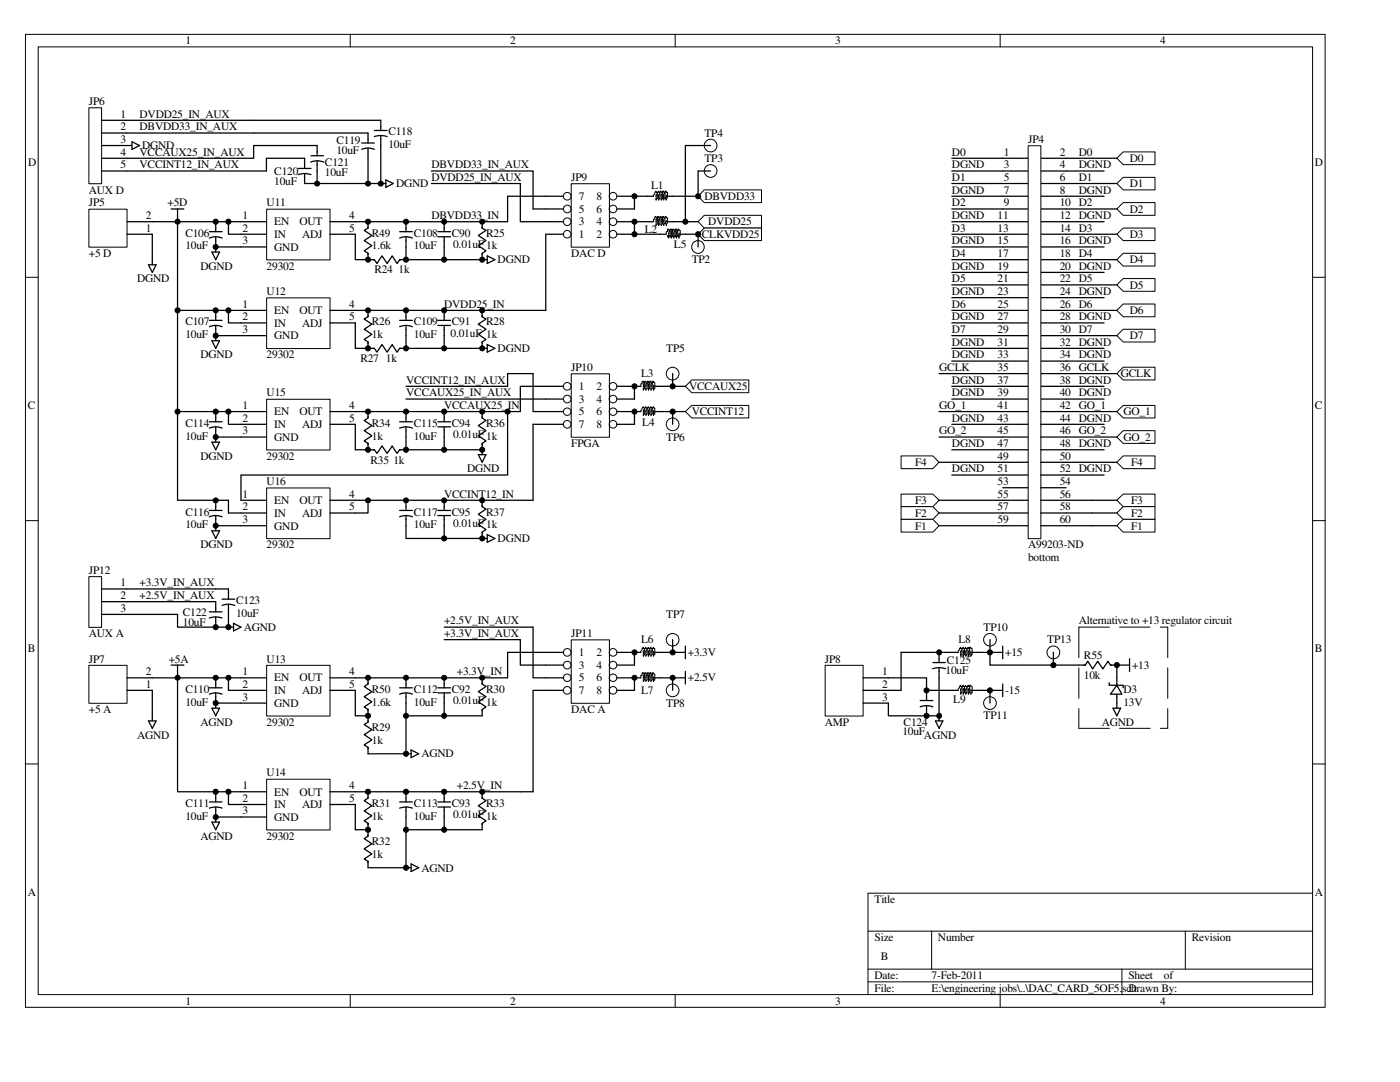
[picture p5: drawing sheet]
<svg xmlns="http://www.w3.org/2000/svg" width="279mm" height="216mm" viewBox="0 0 279 216" stroke-linecap="round" stroke-linejoin="round" font-family="sans-serif">
<g fill="none" stroke="#000" stroke-width=".2">
<path d="M5.1 6.9h259.4v194.1h-259.4zM7.6 9.4h254.4v189.1h-254.4zM69.9 6.8v2.6M134.7 6.8v2.6M199.6 6.8v2.6M5 55.3h2.6M261.9 55.3h2.6M5 103.9h2.6M261.9 103.9h2.6M5 152.4h2.6M261.9 152.4h2.6M261.9 178.2h-88.7v20.2"/>
<path d="M69.9 198.4v2.6M134.7 198.4v2.6M173.2 185.8h88.7M173.2 193.4h88.7M173.2 195.9h88.7M185.9 185.8v7.6M199.6 198.4v2.6M223.9 193.4v5M236.6 185.8v7.6"/>
</g>
<path d="M53.3 41.8h12.6v10.1h-12.6z" fill="#fff"/>
<path d="M53.2 41.7h12.7v10.2h-12.7z" fill="none" stroke="#000" stroke-width=".2"/>
<path d="M41.8 47.5a3.3 3.3 0 0 1 2.5 0M41.8 46.2h2.5M42.3 50.3h1.5l-.7 1.5zM43.1 49.3h10.1M43.1 47.2v3.1M45.6 44.2h-2.5v2M53.2 44.2h-7.6v2.5h7.6M65.8 44.2h5.1M65.8 46.7h5.1" fill="none" stroke="#000" stroke-width=".25"/>
<path d="M53.3 59.5h12.6v10.1h-12.6z" fill="#fff"/>
<path d="M53.2 59.4h12.7v10.2h-12.7z" fill="none" stroke="#000" stroke-width=".2"/>
<path d="M41.8 65.2a3.3 3.3 0 0 1 2.5 0M41.8 63.9h2.5M42.3 68h1.5l-.7 1.5zM43.1 67h10.1M43.1 64.9v3.1M45.6 61.9h-2.5v2M53.2 61.9h-7.6v2.5h7.6M65.8 61.9h5.1M65.8 64.4h5.1" fill="none" stroke="#000" stroke-width=".25"/>
<path d="M17.8 41.8h7.6v7.5h-7.6z" fill="#fff"/>
<path d="M17.7 41.7h7.7v7.6h-7.7z" fill="none" stroke="#000" stroke-width=".2"/>
<g fill="none" stroke="#000" stroke-width=".25">
<path d="M101.3 39.2v5h-30.4M25.3 46.7h5.1M25.3 44.2h17.8M29.6 52.8h1.6l-.8 1.6zM30.4 51.8v1M35.4 44.2v17.7h7.7M70.9 46.7v5.1h2.5M73.4 45.3v.2l-.7 .5 1.5 1-1.5 1 1.5 1-1.5 1 .7 .5v1.3M73.4 44.2v1.3M73.4 51.8h1.3M74.5 51.8h.2l.5 .8 1-1.5 1.1 1.5 1-1.5 .9 1.5 .6-.8h1.2M79.8 47.5a3.3 3.3 0 0 1 2.5 0"/>
<path d="M79.8 46.2h2.5M81 47.2v4.6h15.2M81 44.2v2M87.4 46.2h2.5M87.4 47.2h2.5M88.6 44.2v2M88.6 47.2v4.6M96.2 44.2v1.3l.8 .5-1.5 1 1.5 1-1.5 1 1.5 1-.8 .5v.3M96.2 51.8h1M96.2 50.5v1.3M97.2 51.1l1.6 .7-1.6 .8zM70.9 64.4v5.1h2.5"/>
<path d="M70.9 61.9h38M73.4 62.9v.3l-.7 .5 1.5 1-1.5 1 1.5 1-1.5 1 .7 .5v1.3M73.4 61.9v1.3M73.4 69.5h1.3M74.5 69.5h.2l.5 .8 1-1.6 1.1 1.6 1-1.6 .9 1.6 .6-.8h1.2M79.8 65.2a3.3 3.3 0 0 1 2.5 0M79.8 63.9h2.5M81 64.9v4.6h15.2M81 61.9v2M87.4 63.9h2.5M87.4 64.9h2.5M88.6 61.9v2"/>
<path d="M88.6 64.9v4.6M96.2 61.9v1.3l.8 .5-1.5 1 1.5 1-1.5 1 1.5 1-.8 .5v.3M96.2 68.2v1.3M96.2 69.5h1M97.2 68.7l1.6 .8-1.6 .8z"/>
</g>
<path d="M17.8 21.5h2.5v15.2h-2.5z" fill="#fff"/>
<path d="M17.7 21.5h2.6v15.2h-2.6z" fill="none" stroke="#000" stroke-width=".2"/>
<path d="M20.2 24h5.1M20.2 26.5h5.1M20.2 29h6.1M20.2 31.6h5.1M20.2 34.1h5.1M26.3 28.3l1.6 .7-1.6 .8zM34.2 41.7h2.5M35.4 41.7v2.5" fill="none" stroke="#000" stroke-width=".25"/>
<path d="M17.8 132.8h7.6v7.5h-7.6z" fill="#fff"/>
<path d="M17.7 132.8h7.7v7.5h-7.7z" fill="none" stroke="#000" stroke-width=".2"/>
<path d="M25.3 137.8h5.1M25.3 135.3h5.1M29.6 143.8h1.6l-.8 1.5zM30.4 142.8v1" fill="none" stroke="#000" stroke-width=".25"/>
<path d="M53.3 132.8h12.6v10.1h-12.6z" fill="#fff"/>
<path d="M53.2 132.8h12.7v10.1h-12.7z" fill="none" stroke="#000" stroke-width=".2"/>
<path d="M41.8 138.5a3.3 3.3 0 0 1 2.5 0M41.8 137.2h2.5M43.1 135.3v1.9M43.1 138.3v2M48.1 135.3h5.1M48.1 137.8h5.1M65.8 135.3h5.1M65.8 137.8h5.1M48.1 140.3h5.1" fill="none" stroke="#000" stroke-width=".25"/>
<path d="M53.3 155.5h12.6v10.1h-12.6z" fill="#fff"/>
<path d="M53.2 155.5h12.7v10.1h-12.7z" fill="none" stroke="#000" stroke-width=".2"/>
<g fill="none" stroke="#000" stroke-width=".25">
<path d="M30.4 46.7v5.1M30.4 135.3h17.7M30.4 137.8v5M35.4 135.3v22.7h7.7M45.6 135.3v2.5h2.5M70.9 137.8v5h2.5M70.9 135.3h30.4M73.4 136.2v.3l-.7 .5 1.5 1-1.5 1 1.5 1-1.5 1.1 .7 .5v2.5M73.4 135.3v1.2M79.8 138.5a3.3 3.3 0 0 1 2.5 0M79.8 137.2h2.5M81 135.3v1.9"/>
<path d="M81 138.3v4.5M87.4 137.2h2.5M87.4 138.3h2.5M88.6 135.3v1.9M88.6 138.3v4.5M96.2 135.3v1.2l.8 .5-1.5 1 1.5 1-1.5 1 1.5 1.1-.8 .5v.2M134.2 135.3h2.6M134.2 130.2h2.6M136.8 128.9v2.5M136.8 134v2.5M42.3 141.3h1.5l-.7 1.5zM43.1 158h10.1"/>
<path d="M43.1 158v2M45.6 158v2.5h7.6M48.1 140.3h-5v1M65.8 158h38M73.4 159v.3l-.7 .5 1.5 1-1.5 1 1.5 1-1.5 1 .7 .5v2.5M73.4 158v1.3M81 142.8v7.6h-7.6v-1.3l-.7-.5 1.5-1-1.5-1 1.5-1-1.5-1 .7-.5v-.3M81 158v2M81 150.4h1M82 149.6l1.6 .8-1.6 .8zM88.6 158v2M96.2 158v1.3l.8 .5-1.5 1 1.5 1-1.5 1 1.5 1-.8 .5v.2"/>
<path d="M96.2 141.6v1.2h-15.2M41.8 161.2a3.9 3.9 0 0 1 2.5 0M41.8 160h2.5M42.3 164h1.5l-.7 1.6zM43.1 163h10.1M43.1 161v3M65.8 160.5h5.1v5.1h2.5M79.8 161.2a3.9 3.9 0 0 1 2.5 0M79.8 160h2.5M81 165.6v7.5h-7.6v-1.2l-.7-.5 1.5-1-1.5-1 1.5-1-1.5-1.1 .7-.5v-.2M81 161v4.6M81 173.1h1"/>
<path d="M82 172.4l1.6 .7-1.6 .8zM87.4 160h2.5M87.4 161h2.5M88.6 161v4.6M96.2 164.3v1.3h-15.2"/>
</g>
<path d="M164.7 132.8h7.6v10.1h-7.6z" fill="#fff"/>
<path d="M164.7 132.8h7.6v10.1h-7.6z" fill="none" stroke="#000" stroke-width=".2"/>
<path d="M172.2 135.3h5.1M172.2 137.8h5.1M172.2 140.3h5.1" fill="none" stroke="#000" stroke-width=".25"/>
<path d="M53.3 79.7h12.6v10.1h-12.6z" fill="#fff"/>
<path d="M53.2 79.7h12.7v10.1h-12.7z" fill="none" stroke="#000" stroke-width=".2"/>
<g fill="none" stroke="#000" stroke-width=".25">
<path d="M41.8 85.4a3.3 3.3 0 0 1 2.5 0M41.8 84.2h2.5M42.3 88.2h1.5l-.7 1.5zM43.1 87.2h10.1M43.1 85.2v3M45.6 82.1v2.6h7.6M53.2 82.1h-10.1v2.1M65.8 82.1h38M65.8 84.7h5.1v5h3.8M73.4 83.1v.3l-.7 .5 1.5 1-1.5 1 1.5 1.1-1.5 1 .7 .5v1.2M73.4 82.1v1.3M74.5 89.7h.2l.5 .8 1-1.5 1.1 1.5 1-1.5 .9 1.5 .6-.8h16.4"/>
<path d="M79.8 85.4a3.3 3.3 0 0 1 2.5 0M79.8 84.2h2.5M81 82.1v2.1M81 85.2v4.5M87.4 84.2h2.5M87.4 85.2h2.5M88.6 82.1v2.1M88.6 85.2v4.5M95.5 90.7h1.5l-.8 1.5zM96.2 82.1v1.3l.8 .5-1.5 1 1.5 1-1.5 1.1 1.5 1-.8 .5v.2M96.2 88.5v2.2"/>
</g>
<path d="M53.3 97.4h12.6v10.1h-12.6z" fill="#fff"/>
<path d="M130.9 38.9v1v-.2h.3v-1.3h-.3v-.3l-.5 .8v.3M131.4 38.9v1v-.2h.3v-1.3h-.3v-.3l-.2 .3-.3 .8M132 38.9v1v-.2h.2v-1.3h-.2v-.3h-.3v.6l-.3 .2v.3M132.5 38.9v.5h-.3v.3h.3v.2v-.2l.2-.3v-1h-.2v-.3h-.3v.6l-.2 .2v.3M133 38.9v.5h-.3v.3h.3v.2v-.2l.2-.3v-1h-.2v-.3h-.3v.6h-.2v.5M130.9 44v1v-.3h.3v-1.2h-.3v-.3h-.2v.5h-.3v.5M131.4 44v1v-.3h.3v-1.2h-.3v-.3h-.2v.5h-.3v.5M132 44v1v-.3h.2v-1.2h-.2v-.3h-.3v.5h-.3v.5M132.5 44v.2l-.3 .3 .3 .2v.3v-.3l.2-.2v-1h-.2v-.3h-.3v.5h-.2v.5M133 44v.2l-.3 .3 .3 .2v.3v-.3l.2-.2v-1h-.2v-.3h-.3v.3l-.2 .2v.5M53.2 97.4h12.7v10.1h-12.7z" fill="none" stroke="#000" stroke-width=".2"/>
<g fill="none" stroke="#000" stroke-width=".25">
<path d="M25.3 34.1h27.9M72.2 29.8a3.3 3.3 0 0 1 2.5 0M72.2 28.5h2.5M73.4 26.5v2M73.4 29.5v2.1M74.7 27.3a3.9 3.9 0 0 1 2.6 0M74.7 26h2.6M76 24v2M76 27.1v1.9M129.2 39.2h1.2M133 39.2h1.2M129.2 44.2h1.2"/>
<path d="M133 44.2h1.2M35.4 61.9v37.9h7.7M43.1 99.8h2.5v2.6h7.6M43.1 99.8v2.1M65.8 99.8h40.6M73.4 99.8v2.6h-7.6M81 99.8v2.1M88.6 99.8v2.1M96.2 99.8v1.3l.8 .5-1.5 1 1.5 1-1.5 1 1.5 1.1-.8 .5v.2M101.3 82.1v12.7h-53.2v5h5.1M41.8 103.1a3.3 3.3 0 0 1 2.5 0M41.8 101.9h2.5"/>
<path d="M42.3 105.9h1.5l-.7 1.5zM43.1 104.9h10.1M43.1 102.9v3M79.8 103.1a3.3 3.3 0 0 1 2.5 0M79.8 101.9h2.5M81 102.9v4.5h15.2M87.4 101.9h2.5M87.4 102.9h2.5M88.6 102.9v4.5M96.2 106.2v1.2M96.2 107.4h1M97.2 106.7l1.6 .7-1.6 .8z"/>
<path d="M103.8 158h2.6"/>
</g>
<path d="M114 36.7h7.6v12.6h-7.6z" fill="#fff"/>
<g fill="none" stroke="#000" stroke-width=".2">
<path d="M114 36.7h7.6v12.6h-7.6z"/>
<circle cx="113.2" cy="39.2" r=".76"/>
<circle cx="122.3" cy="39.2" r=".76"/>
<circle cx="113.2" cy="41.7" r=".76"/>
<circle cx="113.2" cy="46.7" r=".76"/>
<circle cx="113.2" cy="44.2" r=".76"/>
<circle cx="122.3" cy="41.7" r=".76"/>
<circle cx="122.3" cy="46.7" r=".76"/>
<circle cx="122.3" cy="44.2" r=".76"/>
</g>
<path d="M108.9 39.2h3.5M123.1 39.2h3.5M108.9 46.7h3.5M108.9 44.2h3.5M108.9 41.7h3.5M123.1 46.7h3.5M123.1 44.2h3.5M123.1 41.7h3.5" fill="none" stroke="#000" stroke-width=".25"/>
<path d="M114 74.6h7.6v12.6h-7.6z" fill="#fff"/>
<g fill="none" stroke="#000" stroke-width=".2">
<path d="M133.5 46.5v.5h-.3v.2h.3v.3v-.3l.2-.2v-1h-.2v-.3h-.3v.5h-.2v.5M134 46.5v.5h-.3v.2h.3v.3v-.3l.2-.2v-1h-.2v-.3h-.3v.5h-.2v.5M134.5 46.5v.5h-.3v.2h.3v.3v-.3l.2-.2v-1h-.2v-.3h-.3v.5h-.2v.5M135 46.5v.5h-.3v.2h.3v.3v-.3l.3-.2v-1h-.3v-.3h-.3v.5h-.2v.5M135.5 46.5v.5h-.2v.2h.2v.3v-.3l.3-.2v-1h-.3v-.3h-.2v.5h-.3v.5M114 74.6h7.6v12.6h-7.6zM128.4 76.8v1.1v-.3h.3v-1.3h-.3v-.2h-.3v.5h-.2v.5M128.9 76.8v1.1v-.3h.3v-1.3h-.3v-.2h-.2v.5h-.3v.5M129.4 76.8v1.1v-.3h.3v-1.3h-.3v-.2h-.2v.5h-.3v.5M129.9 76.8v1.1v-.3h.3v-1.3h-.3v-.2h-.2v.5h-.3v.5M130.4 76.8v1.1v-.3h.3v-1.3h-.3v-.2h-.2v.5h-.3v.5M128.4 81.9v1v-.3h.3v-1.2h-.3v-.2l-.5 .7v.2"/>
<path d="M128.9 81.9v1v-.3h.3v-1.2h-.3v-.2l-.5 .7v.2M129.4 81.9v1v-.3h.3v-1.2h-.3v-.2l-.5 .7v.2M129.9 81.9v1v-.3h.3v-1.2h-.3v-.2l-.5 .7v.2M130.4 81.9v1v-.3h.3v-1.2h-.3v-.2l-.5 .7v.2"/>
<circle cx="113.2" cy="77.1" r=".76"/>
<circle cx="113.2" cy="79.6" r=".76"/>
<circle cx="122.3" cy="79.6" r=".76"/>
<circle cx="122.3" cy="77.1" r=".76"/>
<circle cx="113.2" cy="84.7" r=".76"/>
<circle cx="113.2" cy="82.2" r=".75"/>
<circle cx="122.3" cy="84.7" r=".76"/>
<circle cx="122.4" cy="82.2" r=".75"/>
</g>
<g fill="none" stroke="#000" stroke-width=".25">
<path d="M25.3 24h50.7M25.3 26.5h48.1M50.6 29h12.7v2.1M53.2 31.6h7.6v2M59.5 34.8a3.9 3.9 0 0 1 2.6 0M59.5 33.6h2.6M62 32.3a3.4 3.4 0 0 1 2.6 0M62.1 31.1h2.5M63.3 32.1v4.5M73.4 31.6v5M76 29v7.6h-15.2v-2M76 36.6h1"/>
<path d="M77 35.9l1.5 .7-1.5 .8zM86.1 34.1h15.2M86.1 36.6h17.7M108.9 46.7v15.2M131.7 46.7h1.3M135.5 46.7h1.3M101.3 74.5h5.1M108.9 77.1h3.5M108.9 79.6h3.5M123.1 77.1h4.8M123.1 79.6h3.5M130.4 77.1h1.3"/>
<path d="M108.9 82.1h3.5M112.4 84.7h-6v15.1M123.1 82.1h4.8M123.1 84.7h3.5M130.4 82.1h1.3M45.6 125.1h1M46.6 124.4l1.5 .7-1.5 .8z"/>
</g>
<path d="M114 127.7h7.6v12.6h-7.6z" fill="#fff"/>
<g fill="none" stroke="#000" stroke-width=".2">
<path d="M114 127.7h7.6v12.6h-7.6z"/>
<circle cx="113.2" cy="132.7" r=".76"/>
<circle cx="113.2" cy="130.2" r=".76"/>
<circle cx="113.2" cy="137.8" r=".76"/>
<circle cx="113.2" cy="135.2" r=".75"/>
<circle cx="122.3" cy="132.7" r=".76"/>
<circle cx="122.3" cy="137.8" r=".76"/>
<circle cx="122.3" cy="130.2" r=".76"/>
<circle cx="122.4" cy="135.2" r=".75"/>
</g>
<path d="M108.9 130.2h3.5M108.9 132.7h3.5M108.9 135.3h3.5M112.4 137.8h-6v20.2M123.1 130.2h3.5M123.1 132.7h3.5M123.1 135.3h3.5M123.1 137.8h3.5" fill="none" stroke="#000" stroke-width=".25"/>
<path d="M17.8 115.1h2.5v10.1h-2.5z" fill="#fff"/>
<g fill="none" stroke="#000" stroke-width=".2">
<path d="M17.7 115.1h2.6v10.1h-2.6zM128.4 129.9v1v-.2h.3v-1.3h-.3v-.2l-.3 .2-.2 .8M128.4 135v1v-.3h.3v-1.2h-.3v-.3h-.3v.5h-.2v.6M128.9 129.9v1v-.2h.3v-1.3h-.3v-.2l-.2 .2-.3 .8M128.9 135v1v-.3h.3v-1.2h-.3v-.3h-.2v.5h-.3v.6M129.4 129.9v1v-.2h.3v-1.3h-.3v-.2l-.2 .2-.3 .8M129.4 135v1v-.3h.3v-1.2h-.3v-.3h-.2v.5h-.3v.6M129.9 129.9v1v-.2h.3v-1.3h-.3v-.2l-.5 .7v.3M129.9 135v1v-.3h.3v-1.2h-.3v-.3h-.2v.5h-.3v.6M130.4 129.9v1v-.2h.3v-1.3h-.3v-.2l-.5 .7v.3M130.4 135v1v-.3h.3v-1.2h-.3v-.3h-.2v.5h-.3v.6M191.7 129.9v1v-.2h.3v-1.3h-.3v-.2l-.5 .7v.3"/>
<path d="M191.7 137.5v1v-.2h.3v-1.3h-.3v-.3l-.5 .8v.3M192.2 129.9v1v-.2h.3v-1.3h-.3v-.2l-.5 .7v.3M192.2 137.5v1v-.2h.3v-1.3h-.3v-.3l-.5 .8v.3M192.7 129.9v1v-.2h.3v-1.3h-.3v-.2l-.2 .2-.3 .8M192.7 137.5v1v-.2h.3v-1.3h-.3v-.3l-.2 .3-.3 .8M193.3 129.9v1v-.2h.2v-1.3h-.2v-.2l-.3 .2-.3 .8M193.3 137.5v1v-.2h.2v-1.3h-.2v-.3l-.3 .3-.3 .8M193.8 129.9v1v-.2h.2v-1.3h-.2v-.2h-.3v.5l-.2 .2v.3M193.8 137.5v1v-.2h.2v-1.3h-.2v-.3h-.3v.5l-.2 .3v.3"/>
<circle cx="35.4" cy="44.2" r=".5"/>
<circle cx="45.6" cy="44.2" r=".51"/>
<circle cx="45.6" cy="61.9" r=".51"/>
<circle cx="88.6" cy="69.5" r=".51"/>
<circle cx="45.6" cy="125.1" r=".51"/>
<circle cx="45.6" cy="135.2" r=".5"/>
<circle cx="81" cy="150.4" r=".5"/>
<circle cx="81" cy="142.8" r=".5"/>
<circle cx="88.6" cy="142.8" r=".51"/>
<circle cx="81" cy="165.6" r=".5"/>
<circle cx="81" cy="173.1" r=".5"/>
<circle cx="88.6" cy="165.6" r=".51"/>
</g>
<g fill="none" stroke="#000" stroke-width=".25">
<path d="M20.2 117.5h25.4v2M44.3 119.5h2.6M20.2 120.1h22.9v2M41.8 123.3a3.9 3.9 0 0 1 2.5 0M41.8 122.1h2.5M43.1 123.1v2M44.3 120.8a3.3 3.3 0 0 1 2.6 0M45.6 120.6v4.5h-10.2v-2.5h-15.2M88.6 127.6h15.2M88.6 125.1h17.8M126.6 130.2h1.3M126.6 135.3h1.3"/>
<path d="M130.4 130.2h1.3M130.4 135.3h1.3M183.6 139.8h2.6M186.1 133.4a4 4 0 0 1 2.6 0M186.2 132.2h2.5M187.4 130.2v2M187.4 133.2v10.6M189.9 130.2h1.3M191.2 137.8h-6.3v2M193.8 130.2h1.2M193.8 137.8h1.2M197.6 130.2h2.5"/>
<path d="M197.6 137.8h2.5M200.1 128.9v2.5M200.1 136.5v2.5M177.3 140.3v2.5h10.1M183.6 141.1a3.3 3.3 0 0 1 2.6 0M184.9 140.8v2M186.7 143.8h1.5l-.8 1.5z"/>
</g>
<g fill="#000">
<circle cx="35.4" cy="44.2" r=".5"/>
<circle cx="45.6" cy="44.2" r=".51"/>
<circle cx="45.6" cy="61.9" r=".51"/>
<circle cx="88.6" cy="69.5" r=".51"/>
<circle cx="45.6" cy="125.1" r=".51"/>
<circle cx="45.6" cy="135.2" r=".5"/>
<circle cx="81" cy="150.4" r=".5"/>
<circle cx="81" cy="142.8" r=".5"/>
<circle cx="88.6" cy="142.8" r=".51"/>
<circle cx="81" cy="165.6" r=".5"/>
<circle cx="81" cy="173.1" r=".5"/>
<circle cx="88.6" cy="165.6" r=".51"/>
</g>
<path d="M140.5 37.9h11.5v2.5h-11.5l-1.2-1.2z" fill-rule="evenodd" fill="#fff"/>
<path d="M140.5 37.9h11.5v2.5h-11.5l-1.2-1.2z" fill="none" stroke="#000" stroke-width=".2"/>
<path d="M140.5 43h11.5v2.5h-11.5l-1.2-1.3z" fill-rule="evenodd" fill="#fff"/>
<path d="M140.5 43h11.5v2.5h-11.5l-1.2-1.3z" fill="none" stroke="#000" stroke-width=".2"/>
<path d="M139.3 46.7l1.2-1.2h11.5v2.5h-11.5z" fill-rule="evenodd" fill="#fff"/>
<path d="M139.3 46.7l1.2-1.2h11.5v2.5h-11.5z" fill="none" stroke="#000" stroke-width=".2"/>
<path d="M136.8 77.1l1.2-1.3h11.4v2.6h-11.4z" fill-rule="evenodd" fill="#fff"/>
<path d="M136.8 77.1l1.2-1.3h11.4v2.6h-11.4z" fill="none" stroke="#000" stroke-width=".2"/>
<path d="M136.8 82.1l1.2-1.2h11.4v2.5h-11.4z" fill-rule="evenodd" fill="#fff"/>
<g fill="none" stroke="#000" stroke-width=".2">
<path d="M136.8 82.1l1.2-1.2h11.4v2.5h-11.4z"/>
<circle cx="35.4" cy="61.9" r=".5"/>
<circle cx="35.4" cy="82.1" r=".5"/>
<circle cx="45.6" cy="82.1" r=".51"/>
<circle cx="73.5" cy="99.8" r=".5"/>
<circle cx="88.6" cy="89.7" r=".51"/>
<circle cx="101.3" cy="82.1" r=".51"/>
<circle cx="88.6" cy="107.4" r=".51"/>
</g>
<g fill="none" stroke="#000" stroke-width=".25">
<path d="M50.6 29v2.6h-25.3M53.2 31.6v2.5M101.3 34.1h5.1v7.6h2.5M101.3 39.2h7.6M103.8 36.6v7.6h5.1M129.2 39.2h-2.6v2.5M129.2 44.2h-2.6v2.5h5.1M81 79.6h27.9M101.3 74.5v2.6h-20.3M106.4 74.5v7.6h2.5M108.9 77.1h-5.1v5M126.6 77.1v2.5"/>
<path d="M35.4 82.1h7.7M126.6 82.1v2.6M103.8 127.6v5.1h5.1M106.4 125.1v10.2h2.5M108.9 130.2h-7.6v5.1M126.6 130.2v2.5M126.6 135.3v2.5M179.8 130.2v7.6"/>
</g>
<g fill="#000">
<circle cx="35.4" cy="61.9" r=".5"/>
<circle cx="35.4" cy="82.1" r=".5"/>
<circle cx="45.6" cy="82.1" r=".51"/>
<circle cx="73.5" cy="99.8" r=".5"/>
<circle cx="88.6" cy="89.7" r=".51"/>
<circle cx="101.3" cy="82.1" r=".51"/>
<circle cx="88.6" cy="107.4" r=".51"/>
</g>
<circle cx="139.3" cy="49.3" r="1.26" fill="#fff"/>
<circle cx="139.3" cy="49.3" r="1.26" fill="none" stroke="#000" stroke-width=".2"/>
<path d="M134.2 39.2h5.1M134.2 44.2h5.1M136.8 46.7h2.5v2.6" fill="none" stroke="#000" stroke-width=".25"/>
<circle cx="141.8" cy="34.1" r="1.27" fill="#fff"/>
<circle cx="141.8" cy="34.1" r="1.27" fill="none" stroke="#000" stroke-width=".2"/>
<path d="M139.3 34.1h2.5" fill="none" stroke="#000" stroke-width=".25"/>
<circle cx="141.8" cy="29" r="1.27" fill="#fff"/>
<g fill="none" stroke="#000" stroke-width=".2">
<circle cx="141.8" cy="29" r="1.27"/>
<circle cx="136.8" cy="44.2" r=".51"/>
</g>
<path d="M139.3 34.1v5.1M141.8 29h-5v15.2" fill="none" stroke="#000" stroke-width=".25"/>
<circle cx="136.8" cy="44.2" r=".51" fill="#000"/>
<circle cx="134.2" cy="74.6" r="1.27" fill="#fff"/>
<circle cx="134.2" cy="74.6" r="1.27" fill="none" stroke="#000" stroke-width=".2"/>
<path d="M134.2 74.5v2.6" fill="none" stroke="#000" stroke-width=".25"/>
<circle cx="134.2" cy="84.7" r="1.27" fill="#fff"/>
<circle cx="134.2" cy="84.7" r="1.27" fill="none" stroke="#000" stroke-width=".2"/>
<path d="M131.7 77.1h5.1M131.7 82.1h5.1M134.2 82.1v2.6" fill="none" stroke="#000" stroke-width=".25"/>
<circle cx="134.2" cy="127.7" r="1.26" fill="#fff"/>
<circle cx="134.2" cy="127.7" r="1.26" fill="none" stroke="#000" stroke-width=".2"/>
<path d="M134.2 127.6v2.6" fill="none" stroke="#000" stroke-width=".25"/>
<circle cx="134.2" cy="137.8" r="1.27" fill="#fff"/>
<circle cx="134.2" cy="137.8" r="1.27" fill="none" stroke="#000" stroke-width=".2"/>
<path d="M131.7 135.3h2.5v2.5M131.7 130.2h2.5" fill="none" stroke="#000" stroke-width=".25"/>
<circle cx="197.6" cy="127.7" r="1.26" fill="#fff"/>
<circle cx="197.6" cy="127.7" r="1.26" fill="none" stroke="#000" stroke-width=".2"/>
<path d="M197.6 127.6v2.6" fill="none" stroke="#000" stroke-width=".25"/>
<circle cx="197.6" cy="140.3" r="1.27" fill="#fff"/>
<g fill="none" stroke="#000" stroke-width=".2">
<circle cx="187.4" cy="142.8" r=".5"/>
<circle cx="197.6" cy="140.3" r="1.27"/>
</g>
<g fill="none" stroke="#000" stroke-width=".25">
<path d="M200.1 31.6h5M200.1 34.1h5M200.1 36.6h5M200.1 39.2h5M207.7 31.6h5.1M207.7 34.1h5.1M207.7 36.6h5.1M207.7 39.2h5.1M200.1 41.7h5M200.1 44.2h5M200.1 46.7h5M200.1 49.3h5"/>
<path d="M200.1 51.8h5M200.1 54.4h5M200.1 56.9h5M200.1 59.4h5M207.7 41.7h5.1M207.7 44.2h5.1M207.7 46.7h5.1M207.7 49.3h5.1M207.7 51.8h5.1M207.7 54.4h5.1M207.7 56.9h5.1M207.7 59.4h5.1"/>
<path d="M200.1 61.9h5M200.1 64.4h5M200.1 67h5M200.1 69.5h5M200.1 72.1h5M200.1 74.5h5M200.1 77.1h5M200.1 79.6h5M207.7 61.9h5.1M207.7 64.4h5.1M207.7 67h5.1M207.7 69.5h5.1"/>
<path d="M207.7 72.1h5.1M207.7 74.5h5.1M207.7 77.1h5.1M207.7 79.6h5.1M195 137.8h2.6v2.5M195 130.2h2.6"/>
</g>
<circle cx="187.4" cy="142.8" r=".5" fill="#000"/>
<path d="M205.2 29.1h2.5v78.4h-2.5z" fill="#fff"/>
<path d="M205.2 29.1h2.5v78.4h-2.5z" fill="none" stroke="#000" stroke-width=".2"/>
<g fill="none" stroke="#000" stroke-width=".25">
<path d="M189.9 31.6h10.2M189.9 36.6h10.2M189.9 34.1h10.2M189.9 39.2h10.2M212.8 31.6h10.1M212.8 36.6h10.1M212.8 34.1h7.5M212.8 39.2h7.5M189.9 41.7h10.2M189.9 46.7h10.2M189.9 51.8h10.2M189.9 56.9h10.2"/>
<path d="M189.9 44.2h10.2M189.9 49.3h10.2M189.9 54.4h10.2M189.9 59.4h10.2M212.8 41.7h10.1M212.8 46.7h10.1M212.8 51.8h10.1M212.8 56.9h10.1M212.8 44.2h7.5M212.8 49.3h7.5M212.8 54.4h7.5M212.8 59.4h7.5"/>
<path d="M187.4 74.5h12.7M189.9 61.9h10.2M189.9 67h10.2M189.9 64.4h10.2M189.9 69.5h10.2M189.9 72.1h10.2M189.9 77.1h10.2M189.9 79.6h10.2M212.8 61.9h10.1M212.8 67h10.1M212.8 74.5h10.1M212.8 64.4h7.5"/>
<path d="M212.8 69.5h7.5M212.8 72.1h7.5M212.8 77.1h7.5M212.8 79.6h7.5M187.4 82.1h17.7M187.4 87.2h17.7M187.4 92.2h17.7M189.9 84.7h15.2M189.9 89.7h15.2M189.9 94.8h15.2M200.1 97.3h5M200.1 99.8h5"/>
<path d="M207.7 82.1h15.2M207.7 84.7h12.6M207.7 87.2h15.2M207.7 89.7h12.6M207.7 92.2h15.2M207.7 94.8h12.6M207.7 97.3h5.1M207.7 99.8h5.1M200.1 102.4h5M200.1 104.9h5M207.7 102.4h5.1M207.7 104.9h5.1"/>
</g>
<path d="M222.9 31.6l1.3-1.3h6.3v2.6h-6.3z" fill-rule="evenodd" fill="#fff"/>
<path d="M222.9 31.6l1.3-1.3h6.3v2.6h-6.3z" fill="none" stroke="#000" stroke-width=".2"/>
<path d="M222.9 36.6l1.3-1.2h6.3v2.5h-6.3z" fill-rule="evenodd" fill="#fff"/>
<path d="M222.9 36.6l1.3-1.2h6.3v2.5h-6.3z" fill="none" stroke="#000" stroke-width=".2"/>
<path d="M222.9 41.7l1.3-1.3h6.3v2.6h-6.3z" fill-rule="evenodd" fill="#fff"/>
<path d="M222.9 41.7l1.3-1.3h6.3v2.6h-6.3z" fill="none" stroke="#000" stroke-width=".2"/>
<path d="M222.9 46.7l1.3-1.2h6.3v2.5h-6.3z" fill-rule="evenodd" fill="#fff"/>
<path d="M222.9 46.7l1.3-1.2h6.3v2.5h-6.3z" fill="none" stroke="#000" stroke-width=".2"/>
<path d="M222.9 51.8l1.3-1.3h6.3v2.6h-6.3z" fill-rule="evenodd" fill="#fff"/>
<path d="M222.9 51.8l1.3-1.3h6.3v2.6h-6.3z" fill="none" stroke="#000" stroke-width=".2"/>
<path d="M222.9 56.9l1.3-1.3h6.3v2.5h-6.3z" fill-rule="evenodd" fill="#fff"/>
<path d="M222.9 56.9l1.3-1.3h6.3v2.5h-6.3z" fill="none" stroke="#000" stroke-width=".2"/>
<path d="M222.9 61.9l1.3-1.2h6.3v2.5h-6.3z" fill-rule="evenodd" fill="#fff"/>
<path d="M222.9 61.9l1.3-1.2h6.3v2.5h-6.3z" fill="none" stroke="#000" stroke-width=".2"/>
<path d="M222.9 67l1.3-1.3h6.3v2.5h-6.3z" fill-rule="evenodd" fill="#fff"/>
<path d="M222.9 67l1.3-1.3h6.3v2.5h-6.3z" fill="none" stroke="#000" stroke-width=".2"/>
<path d="M222.9 74.5l1.3-1.2h6.3v2.5h-6.3z" fill-rule="evenodd" fill="#fff"/>
<path d="M222.9 74.5l1.3-1.2h6.3v2.5h-6.3z" fill="none" stroke="#000" stroke-width=".2"/>
<path d="M222.9 82.1l1.3-1.2h6.3v2.5h-6.3z" fill-rule="evenodd" fill="#fff"/>
<path d="M222.9 82.1l1.3-1.2h6.3v2.5h-6.3z" fill="none" stroke="#000" stroke-width=".2"/>
<path d="M222.9 87.2l1.3-1.3h6.3v2.6h-6.3z" fill-rule="evenodd" fill="#fff"/>
<path d="M222.9 87.2l1.3-1.3h6.3v2.6h-6.3z" fill="none" stroke="#000" stroke-width=".2"/>
<path d="M222.9 92.2l1.3-1.2h6.3v2.5h-6.3z" fill-rule="evenodd" fill="#fff"/>
<g fill="none" stroke="#000" stroke-width=".2">
<path d="M222.9 92.2l1.3-1.2h6.3v2.5h-6.3z"/>
<circle cx="35.4" cy="135.2" r=".49"/>
</g>
<path d="M34.2 132.7h2.5M35.4 132.7v2.6M177.3 135.3h7.6v2.5M177.3 137.8h2.5M179.8 130.2h10.1" fill="none" stroke="#000" stroke-width=".25"/>
<circle cx="35.4" cy="135.2" r=".49" fill="#000"/>
<path d="M179.8 91h6.4l1.2 1.2-1.2 1.3h-6.4z" fill-rule="evenodd" fill="#fff"/>
<path d="M179.8 91h6.4l1.2 1.2-1.2 1.3h-6.4z" fill="none" stroke="#000" stroke-width=".2"/>
<path d="M222.9 135.3v5" fill="none" stroke="#000" stroke-width=".25"/>
<path d="M222.9 136.7l1 1.8h-2.3z" fill="#fff"/>
<g fill="none" stroke="#000" stroke-width=".25">
<path d="M187.4 99.8h12.7M212.8 99.8h5M187.4 102.4h12.7M187.4 104.9h12.7M212.8 102.4h5M197.6 130.2v2.5h19l.5-.7 1 1.5 1-1.5 1 1.5 1-1.5 .5 .7h.3M221.4 136.2v.5h2.8v.5M221.6 132.7h3.8M222.9 136.7l1 1.8h-2.3zM222.9 132.7v2.6M225.4 131.4v2.6M222.1 141.3h1.5l-.7 1.5z"/>
<path d="M222.9 140.3v1"/>
</g>
<path d="M179.8 98.6h6.4l1.2 1.2-1.2 1.3h-6.4z" fill-rule="evenodd" fill="#fff"/>
<path d="M179.8 98.6h6.4l1.2 1.2-1.2 1.3h-6.4z" fill="none" stroke="#000" stroke-width=".2"/>
<path d="M179.8 101.1h6.4l1.2 1.3-1.2 1.2h-6.4z" fill-rule="evenodd" fill="#fff"/>
<path d="M179.8 101.1h6.4l1.2 1.3-1.2 1.2h-6.4z" fill="none" stroke="#000" stroke-width=".2"/>
<path d="M179.8 103.6h6.4l1.2 1.3-1.2 1.3h-6.4z" fill-rule="evenodd" fill="#fff"/>
<path d="M179.8 103.6h6.4l1.2 1.3-1.2 1.3h-6.4z" fill="none" stroke="#000" stroke-width=".2"/>
<path d="M222.9 99.8l1.3-1.2h6.3v2.5h-6.3z" fill-rule="evenodd" fill="#fff"/>
<path d="M222.9 99.8l1.3-1.2h6.3v2.5h-6.3z" fill="none" stroke="#000" stroke-width=".2"/>
<path d="M222.9 102.4l1.3-1.3h6.3v2.5h-6.3z" fill-rule="evenodd" fill="#fff"/>
<path d="M222.9 102.4l1.3-1.3h6.3v2.5h-6.3z" fill="none" stroke="#000" stroke-width=".2"/>
<path d="M222.9 104.9l1.3-1.3h6.3v2.6h-6.3z" fill-rule="evenodd" fill="#fff"/>
<g fill="none" stroke="#000" stroke-width=".2">
<path d="M222.9 104.9l1.3-1.3h6.3v2.6h-6.3z"/>
<circle cx="139.3" cy="39.2" r=".51"/>
</g>
<circle cx="139.3" cy="39.2" r=".51" fill="#000"/>
<path d="M217.8 99.8h5.1M217.8 102.4h5.1M217.8 104.9h5.1" fill="none" stroke="#000" stroke-width=".25"/>
<circle cx="210.2" cy="130.2" r="1.27" fill="#fff"/>
<g fill="none" stroke="#000" stroke-width=".2">
<circle cx="63.3" cy="36.6" r=".49"/>
<circle cx="73.5" cy="36.6" r=".5"/>
<circle cx="76" cy="36.6" r=".5"/>
<circle cx="126.6" cy="39.2" r=".5"/>
<circle cx="43.1" cy="44.2" r=".51"/>
<circle cx="43.1" cy="49.3" r=".51"/>
<circle cx="73.4" cy="51.8" r=".51"/>
<circle cx="73.4" cy="44.2" r=".51"/>
<circle cx="81" cy="51.8" r=".5"/>
<circle cx="81" cy="44.2" r=".5"/>
<circle cx="88.6" cy="51.8" r=".51"/>
<circle cx="88.6" cy="44.2" r=".51"/>
<circle cx="96.2" cy="44.2" r=".5"/>
<circle cx="96.2" cy="51.8" r=".5"/>
<circle cx="126.6" cy="46.7" r=".5"/>
<circle cx="126.6" cy="44.2" r=".5"/>
<circle cx="139.3" cy="46.7" r=".51"/>
<circle cx="43.1" cy="67" r=".51"/>
<circle cx="43.1" cy="61.9" r=".51"/>
<circle cx="73.4" cy="69.5" r=".51"/>
<circle cx="73.4" cy="61.9" r=".51"/>
<circle cx="81" cy="69.5" r=".5"/>
<circle cx="81" cy="61.9" r=".5"/>
<circle cx="88.6" cy="61.9" r=".51"/>
<circle cx="96.2" cy="61.9" r=".5"/>
<circle cx="96.2" cy="69.5" r=".5"/>
<circle cx="126.6" cy="77.1" r=".51"/>
<circle cx="134.2" cy="77.1" r=".51"/>
<circle cx="43.1" cy="87.2" r=".51"/>
<circle cx="43.1" cy="82.1" r=".51"/>
<circle cx="43.1" cy="99.8" r=".5"/>
<circle cx="73.4" cy="89.7" r=".51"/>
<circle cx="73.4" cy="82.1" r=".51"/>
<circle cx="81" cy="89.7" r=".5"/>
<circle cx="81" cy="82.1" r=".5"/>
<circle cx="81" cy="99.8" r=".49"/>
<circle cx="88.6" cy="82.1" r=".51"/>
<circle cx="88.7" cy="99.8" r=".5"/>
<circle cx="96.2" cy="82.1" r=".5"/>
<circle cx="96.2" cy="89.7" r=".5"/>
<circle cx="96.2" cy="99.8" r=".49"/>
<circle cx="126.6" cy="82.1" r=".5"/>
<circle cx="134.2" cy="82.1" r=".51"/>
<circle cx="43.1" cy="104.9" r=".51"/>
<circle cx="96.2" cy="107.4" r=".5"/>
<circle cx="43.1" cy="125.1" r=".51"/>
<circle cx="43.1" cy="135.2" r=".5"/>
<circle cx="73.5" cy="135.2" r=".5"/>
<circle cx="81" cy="135.2" r=".49"/>
<circle cx="88.7" cy="135.2" r=".5"/>
<circle cx="96.2" cy="135.2" r=".49"/>
<circle cx="126.6" cy="130.2" r=".5"/>
<circle cx="126.6" cy="135.2" r=".49"/>
<circle cx="134.2" cy="130.2" r=".51"/>
<circle cx="134.2" cy="135.2" r=".5"/>
<circle cx="184.9" cy="137.8" r=".51"/>
<circle cx="187.4" cy="130.2" r=".5"/>
<circle cx="197.6" cy="130.2" r=".51"/>
<circle cx="197.6" cy="137.8" r=".51"/>
<circle cx="210.2" cy="130.2" r="1.27"/>
<circle cx="210.2" cy="132.7" r=".51"/>
<circle cx="222.9" cy="132.7" r=".5"/>
<circle cx="43" cy="158" r=".51"/>
<circle cx="43" cy="140.3" r=".51"/>
<circle cx="45.6" cy="158" r=".51"/>
<circle cx="73.4" cy="158" r=".51"/>
<circle cx="73.4" cy="142.8" r=".51"/>
<circle cx="81" cy="158" r=".51"/>
<circle cx="88.6" cy="158" r=".51"/>
<circle cx="96.2" cy="158" r=".51"/>
<circle cx="184.9" cy="142.8" r=".51"/>
<circle cx="43.1" cy="163" r=".51"/>
<circle cx="73.4" cy="165.6" r=".51"/>
</g>
<path d="M212.8 104.9h5M210.2 130.2v2.5" fill="none" stroke="#000" stroke-width=".25"/>
<path d="M215.3 125.1h17.7M215.3 125.1v20.2M233 125.1v20.2M215.3 145.3h17.7" fill="none" stroke="#000" stroke-width=".2" stroke-dasharray="6.1 2"/>
<g fill="#000">
<circle cx="63.3" cy="36.6" r=".49"/>
<circle cx="73.5" cy="36.6" r=".5"/>
<circle cx="76" cy="36.6" r=".5"/>
<circle cx="126.6" cy="39.2" r=".5"/>
<circle cx="43.1" cy="44.2" r=".51"/>
<circle cx="43.1" cy="49.3" r=".51"/>
<circle cx="73.4" cy="51.8" r=".51"/>
<circle cx="73.4" cy="44.2" r=".51"/>
<circle cx="81" cy="51.8" r=".5"/>
<circle cx="81" cy="44.2" r=".5"/>
<circle cx="88.6" cy="51.8" r=".51"/>
<circle cx="88.6" cy="44.2" r=".51"/>
<circle cx="96.2" cy="44.2" r=".5"/>
<circle cx="96.2" cy="51.8" r=".5"/>
<circle cx="126.6" cy="46.7" r=".5"/>
<circle cx="126.6" cy="44.2" r=".5"/>
<circle cx="139.3" cy="46.7" r=".51"/>
<circle cx="43.1" cy="67" r=".51"/>
<circle cx="43.1" cy="61.9" r=".51"/>
<circle cx="73.4" cy="69.5" r=".51"/>
<circle cx="73.4" cy="61.9" r=".51"/>
<circle cx="81" cy="69.5" r=".5"/>
<circle cx="81" cy="61.9" r=".5"/>
<circle cx="88.6" cy="61.9" r=".51"/>
<circle cx="96.2" cy="61.9" r=".5"/>
<circle cx="96.2" cy="69.5" r=".5"/>
<circle cx="126.6" cy="77.1" r=".51"/>
<circle cx="134.2" cy="77.1" r=".51"/>
<circle cx="43.1" cy="87.2" r=".51"/>
<circle cx="43.1" cy="82.1" r=".51"/>
<circle cx="43.1" cy="99.8" r=".5"/>
<circle cx="73.4" cy="89.7" r=".51"/>
<circle cx="73.4" cy="82.1" r=".51"/>
<circle cx="81" cy="89.7" r=".5"/>
<circle cx="81" cy="82.1" r=".5"/>
<circle cx="81" cy="99.8" r=".49"/>
<circle cx="88.6" cy="82.1" r=".51"/>
<circle cx="88.7" cy="99.8" r=".5"/>
<circle cx="96.2" cy="82.1" r=".5"/>
<circle cx="96.2" cy="89.7" r=".5"/>
<circle cx="96.2" cy="99.8" r=".49"/>
<circle cx="126.6" cy="82.1" r=".5"/>
<circle cx="134.2" cy="82.1" r=".51"/>
<circle cx="43.1" cy="104.9" r=".51"/>
<circle cx="96.2" cy="107.4" r=".5"/>
<circle cx="43.1" cy="125.1" r=".51"/>
<circle cx="43.1" cy="135.2" r=".5"/>
<circle cx="73.5" cy="135.2" r=".5"/>
<circle cx="81" cy="135.2" r=".49"/>
<circle cx="88.7" cy="135.2" r=".5"/>
<circle cx="96.2" cy="135.2" r=".49"/>
<circle cx="126.6" cy="130.2" r=".5"/>
<circle cx="126.6" cy="135.2" r=".49"/>
<circle cx="134.2" cy="130.2" r=".51"/>
<circle cx="134.2" cy="135.2" r=".5"/>
<circle cx="184.9" cy="137.8" r=".51"/>
<circle cx="187.4" cy="130.2" r=".5"/>
<circle cx="197.6" cy="130.2" r=".51"/>
<circle cx="197.6" cy="137.8" r=".51"/>
<circle cx="210.2" cy="132.7" r=".51"/>
<circle cx="222.9" cy="132.7" r=".5"/>
<circle cx="43" cy="158" r=".51"/>
<circle cx="43" cy="140.3" r=".51"/>
<circle cx="45.6" cy="158" r=".51"/>
<circle cx="73.4" cy="158" r=".51"/>
<circle cx="73.4" cy="142.8" r=".51"/>
<circle cx="81" cy="158" r=".51"/>
<circle cx="88.6" cy="158" r=".51"/>
<circle cx="96.2" cy="158" r=".51"/>
<circle cx="184.9" cy="142.8" r=".51"/>
<circle cx="43.1" cy="163" r=".51"/>
<circle cx="73.4" cy="165.6" r=".51"/>
</g>
<g font-size="2.3">
<text x="37" y="8.8">1</text>
<text x="101.8" y="8.8">2</text>
<text x="166.7" y="8.8">3</text>
<text x="231.5" y="8.8">4</text>
<text x="17.7" y="21">JP6</text>
<text x="24" y="23.5">1</text>
<text x="27.9" y="23.5">DVDD25_IN_AUX</text>
<text x="24" y="26">2</text>
<text x="24" y="28.5">3</text>
<text x="27.9" y="26">DBVDD33_IN_AUX</text>
<text x="28.4" y="29.8">DGND</text>
<text x="67.1" y="28.8">C119</text>
<text x="77.5" y="27">C118</text>
<text x="77.5" y="29.5">10uF</text>
<text x="140.6" y="27.3">TP4</text>
<text x="205.2" y="28.5">JP4</text>
<text x="5.6" y="33.1">D</text>
<text x="24" y="31.1">4</text>
<text x="24" y="33.6">5</text>
<text x="27.9" y="31.1">VCCAUX25_IN_AUX</text>
<text x="27.9" y="33.6">VCCINT12_IN_AUX</text>
<text x="54.7" y="34.8">C120</text>
<text x="64.9" y="33.1">C121</text>
<text x="64.9" y="35.1">10uF</text>
<text x="67.1" y="30.8">10uF</text>
<text x="86.1" y="33.6">DBVDD33_IN_AUX</text>
<text x="140.6" y="32.3">TP3</text>
<text x="190" y="31.1">D0</text>
<text x="190" y="33.6">DGND</text>
<text x="200.4" y="31.1">1</text>
<text x="200.4" y="33.6">3</text>
<text x="211.5" y="31.1">2</text>
<text x="211.5" y="33.6">4</text>
<text x="215.3" y="31.1">D0</text>
<text x="215.3" y="33.6">DGND</text>
<text x="225.5" y="32.3">D0</text>
<text x="262.4" y="33.1">D</text>
<text x="17.7" y="38.7">AUX D</text>
<text x="17.7" y="41.2">JP5</text>
<text x="33.4" y="41.2">+5D</text>
<text x="53.2" y="41.2">U11</text>
<text x="54.7" y="36.9">10uF</text>
<text x="79" y="37.4">DGND</text>
<text x="86.1" y="36.1">DVDD25_IN_AUX</text>
<text x="114" y="36.1">JP9</text>
<text x="115.5" y="39.9">7</text>
<text x="119" y="39.9">8</text>
<text x="130" y="37.6">L1</text>
<text x="140.6" y="39.9">DBVDD33</text>
<text x="190" y="36.1">D1</text>
<text x="190" y="41.2">D2</text>
<text x="190" y="38.7">DGND</text>
<text x="200.4" y="36.1">5</text>
<text x="200.4" y="38.7">7</text>
<text x="200.4" y="41.2">9</text>
<text x="211.5" y="36.1">6</text>
<text x="211.5" y="38.7">8</text>
<text x="211.5" y="41.2">10 D2</text>
<text x="215.3" y="36.1">D1</text>
<text x="215.3" y="38.7">DGND</text>
<text x="225.5" y="37.4">D1</text>
<text x="29.1" y="46.2">1</text>
<text x="29.1" y="43.7">2</text>
<text x="37" y="47.2">C106</text>
<text x="48.4" y="43.7">1</text>
<text x="48.4" y="46.2">2</text>
<text x="54.7" y="45">EN</text>
<text x="54.7" y="47.5">IN</text>
<text x="59.8" y="45">OUT</text>
<text x="60.3" y="47.5">ADJ</text>
<text x="69.7" y="43.7">4</text>
<text x="69.7" y="46.2">5</text>
<text x="74.2" y="47.2">R49</text>
<text x="82.6" y="47.2">C108</text>
<text x="86.1" y="43.7">DBVDD33_IN</text>
<text x="90.2" y="47.2">C90</text>
<text x="97" y="47.2">R25</text>
<text x="115.5" y="47.5">1</text>
<text x="115.5" y="45">3</text>
<text x="115.5" y="42.5">5</text>
<text x="119" y="47.5">2</text>
<text x="119" y="45">4</text>
<text x="119" y="42.5">6</text>
<text x="128.7" y="46.5">L2</text>
<text x="140.1" y="47.5">CLKVDD25</text>
<text x="141.4" y="45">DVDD25</text>
<text x="190" y="46.2">D3</text>
<text x="190" y="43.7">DGND</text>
<text x="199.1" y="43.7">11</text>
<text x="199.1" y="46.2">13</text>
<text x="211.5" y="43.7">12 DGND</text>
<text x="211.5" y="46.2">14 D3</text>
<text x="225.5" y="42.5">D2</text>
<text x="225.5" y="47.5">D3</text>
<text x="17.7" y="51.3">+5 D</text>
<text x="37" y="49.8">10uF</text>
<text x="40" y="53.8">DGND</text>
<text x="48.4" y="48.8">3</text>
<text x="53.2" y="53.8">29302</text>
<text x="54.7" y="50">GND</text>
<text x="74.2" y="49.8">1.6k</text>
<text x="82.6" y="49.8">10uF</text>
<text x="90.4" y="49.5">0.01uF1k</text>
<text x="99.3" y="52.5">DGND</text>
<text x="114" y="51.3">DAC D</text>
<text x="134.5" y="49.5">L5</text>
<text x="138" y="52.5">TP2</text>
<text x="190" y="51.3">D4</text>
<text x="190" y="48.8">DGND</text>
<text x="190" y="53.8">DGND</text>
<text x="199.1" y="48.8">15</text>
<text x="199.1" y="51.3">17</text>
<text x="199.1" y="53.8">19</text>
<text x="211.5" y="48.8">16 DGND</text>
<text x="211.5" y="51.3">18 D4</text>
<text x="211.5" y="53.8">20 DGND</text>
<text x="225.5" y="52.5">D4</text>
<text x="27.3" y="56.3">DGND</text>
<text x="53.2" y="58.9">U12</text>
<text x="74.7" y="54.6">R24 1k</text>
<text x="190" y="56.3">D5</text>
<text x="190" y="58.9">DGND</text>
<text x="199.1" y="56.3">21</text>
<text x="199.1" y="58.9">23</text>
<text x="211.5" y="56.3">22 D5</text>
<text x="211.5" y="58.9">24 DGND</text>
<text x="225.5" y="57.6">D5</text>
<text x="37" y="64.9">C107</text>
<text x="48.4" y="61.4">1</text>
<text x="48.4" y="63.9">2</text>
<text x="54.7" y="62.7">EN</text>
<text x="54.7" y="65.2">IN</text>
<text x="59.8" y="62.7">OUT</text>
<text x="60.3" y="65.2">ADJ</text>
<text x="69.7" y="61.4">4</text>
<text x="69.7" y="63.9">5</text>
<text x="74.2" y="64.9">R26</text>
<text x="82.6" y="64.9">C109</text>
<text x="88.6" y="61.4">DVDD25_IN</text>
<text x="90.2" y="64.9">C91</text>
<text x="97" y="64.9">R28</text>
<text x="190" y="61.4">D6</text>
<text x="190" y="63.9">DGND</text>
<text x="199.1" y="61.4">25</text>
<text x="199.1" y="63.9">27</text>
<text x="211.5" y="61.4">26 D6</text>
<text x="211.5" y="63.9">28 DGND</text>
<text x="225.5" y="62.7">D6</text>
<text x="37" y="67.5">10uF</text>
<text x="40" y="71.5">DGND</text>
<text x="48.4" y="66.5">3</text>
<text x="53.2" y="71.5">29302</text>
<text x="54.7" y="67.7">GND</text>
<text x="74.2" y="67.5">1k</text>
<text x="82.6" y="67.5">10uF</text>
<text x="89.9" y="67.2">0.01uF 1k</text>
<text x="99.3" y="70.2">DGND</text>
<text x="133" y="70.2">TP5</text>
<text x="190" y="66.5">D7</text>
<text x="190" y="69">DGND</text>
<text x="190" y="71.5">DGND</text>
<text x="199.1" y="66.5">29</text>
<text x="199.1" y="69">31</text>
<text x="199.1" y="71.5">33</text>
<text x="211.5" y="66.5">30 D7</text>
<text x="211.5" y="69">32 DGND</text>
<text x="211.5" y="71.5">34 DGND</text>
<text x="225.5" y="67.7">D7</text>
<text x="71.9" y="72.3">R27 1k</text>
<text x="81.1" y="76.6">VCCINT12_IN_AUX</text>
<text x="114" y="74">JP10</text>
<text x="115.5" y="77.9">1</text>
<text x="119" y="77.9">2</text>
<text x="127.9" y="75.3">L3</text>
<text x="137.5" y="77.9">VCCAUX25</text>
<text x="187.5" y="74">GCLK</text>
<text x="190" y="76.6">DGND</text>
<text x="199.1" y="74">35</text>
<text x="199.1" y="76.6">37</text>
<text x="211.5" y="74">36 GCLK</text>
<text x="211.5" y="76.6">38 DGND</text>
<text x="223.7" y="75.3">GCLK</text>
<text x="5.6" y="81.6">C</text>
<text x="48.4" y="81.6">1</text>
<text x="53.2" y="79.1">U15</text>
<text x="54.7" y="82.9">EN</text>
<text x="59.8" y="82.9">OUT</text>
<text x="69.7" y="81.6">4</text>
<text x="81.1" y="79.1">VCCAUX25_IN_AUX</text>
<text x="88.6" y="81.6">VCCAUX25_IN</text>
<text x="115.5" y="80.3">3</text>
<text x="115.5" y="82.9">5</text>
<text x="119" y="80.3">4</text>
<text x="119" y="82.9">6</text>
<text x="138" y="82.9">VCCINT12</text>
<text x="187.5" y="81.6">GO_1</text>
<text x="190" y="79.1">DGND</text>
<text x="199.1" y="79.1">39</text>
<text x="199.1" y="81.6">41</text>
<text x="211.5" y="79.1">40 DGND</text>
<text x="211.5" y="81.6">42 GO_1</text>
<text x="224.2" y="82.9">GO_1</text>
<text x="262.4" y="81.6">C</text>
<text x="37" y="85.2">C114</text>
<text x="37" y="87.7">10uF</text>
<text x="48.4" y="84.2">2</text>
<text x="48.4" y="86.7">3</text>
<text x="54.7" y="85.4">IN</text>
<text x="54.7" y="88">GND</text>
<text x="60.3" y="85.4">ADJ</text>
<text x="69.7" y="84.2">5</text>
<text x="74.2" y="85.2">R34</text>
<text x="74.2" y="87.7">1k</text>
<text x="82.6" y="85.2">C115</text>
<text x="82.6" y="87.7">10uF</text>
<text x="90.2" y="85.2">C94</text>
<text x="90.4" y="87.5">0.01uF1k</text>
<text x="97" y="85.2">R36</text>
<text x="114" y="89.2">FPGA</text>
<text x="115.5" y="85.4">7</text>
<text x="119" y="85.4">8</text>
<text x="128.2" y="84.9">L4</text>
<text x="133" y="88">TP6</text>
<text x="187.5" y="86.7">GO_2</text>
<text x="190" y="84.2">DGND</text>
<text x="190" y="89.2">DGND</text>
<text x="199.1" y="84.2">43</text>
<text x="199.1" y="86.7">45</text>
<text x="199.1" y="89.2">47</text>
<text x="211.5" y="84.2">44 DGND</text>
<text x="211.5" y="86.7">46 GO_2</text>
<text x="211.5" y="89.2">48 DGND</text>
<text x="224.2" y="88">GO_2</text>
<text x="40" y="91.7">DGND</text>
<text x="53.2" y="91.7">29302</text>
<text x="74" y="92.5">R35 1k</text>
<text x="93.2" y="94.3">DGND</text>
<text x="182.6" y="93">F4</text>
<text x="190" y="94.3">DGND</text>
<text x="199.1" y="91.7">49</text>
<text x="199.1" y="94.3">51</text>
<text x="211.5" y="91.7">50</text>
<text x="211.5" y="94.3">52 DGND</text>
<text x="225.7" y="93">F4</text>
<text x="48.4" y="99.3">1</text>
<text x="48.4" y="101.9">2</text>
<text x="53.2" y="96.8">U16</text>
<text x="54.7" y="100.6">EN</text>
<text x="59.8" y="100.6">OUT</text>
<text x="69.7" y="99.3">4</text>
<text x="69.7" y="101.9">5</text>
<text x="88.6" y="99.3">VCCINT12_IN</text>
<text x="182.6" y="100.6">F3</text>
<text x="199.1" y="96.8">53</text>
<text x="199.1" y="99.3">55</text>
<text x="199.1" y="101.9">57</text>
<text x="211.5" y="96.8">54</text>
<text x="211.5" y="99.3">56</text>
<text x="211.5" y="101.9">58</text>
<text x="225.7" y="100.6">F3</text>
<text x="37" y="102.9">C116</text>
<text x="37" y="105.4">10uF</text>
<text x="48.4" y="104.4">3</text>
<text x="54.7" y="103.1">IN</text>
<text x="54.7" y="105.7">GND</text>
<text x="60.3" y="103.1">ADJ</text>
<text x="82.6" y="102.9">C117</text>
<text x="82.6" y="105.4">10uF</text>
<text x="90.2" y="102.9">C95</text>
<text x="90.4" y="105.2">0.01uF1k</text>
<text x="97" y="102.9">R37</text>
<text x="182.6" y="103.1">F2</text>
<text x="182.6" y="105.7">F1</text>
<text x="199.1" y="104.4">59</text>
<text x="211.5" y="104.4">60</text>
<text x="225.7" y="103.1">F2</text>
<text x="225.7" y="105.7">F1</text>
<text x="40" y="109.4">DGND</text>
<text x="53.2" y="109.4">29302</text>
<text x="99.3" y="108.2">DGND</text>
<text x="205.2" y="112">bottom</text>
<text x="205.2" y="109.4">A99203-ND</text>
<text x="17.7" y="114.5">JP12</text>
<text x="24" y="117">1</text>
<text x="24" y="119.5">2</text>
<text x="27.9" y="117">+3.3V_IN_AUX</text>
<text x="27.9" y="119.5">+2.5V_IN_AUX</text>
<text x="24" y="122.1">3</text>
<text x="36.5" y="122.9">C122</text>
<text x="36.5" y="124.8">10uF</text>
<text x="47.1" y="120.6">C123</text>
<text x="47.1" y="123.1">10uF</text>
<text x="48.6" y="125.9">AGND</text>
<text x="88.6" y="124.6">+2.5V_IN_AUX</text>
<text x="133" y="123.4">TP7</text>
<text x="196.3" y="125.9">TP10</text>
<text x="215.3" y="124.6">Alternative to +13 regulator circuit</text>
<text x="5.6" y="130.2">B</text>
<text x="17.7" y="127.1">AUX A</text>
<text x="88.6" y="127.1">+3.3V_IN_AUX</text>
<text x="114" y="127.1">JP11</text>
<text x="115.5" y="130.9">1</text>
<text x="119" y="130.9">2</text>
<text x="127.9" y="128.4">L6</text>
<text x="137.3" y="130.9">+3.3V</text>
<text x="191.3" y="128.4">L8</text>
<text x="200.6" y="130.9">+15</text>
<text x="209" y="128.4">TP13</text>
<text x="216.3" y="131.4">R55</text>
<text x="262.4" y="130.2">B</text>
<text x="17.7" y="132.2">JP7</text>
<text x="29.1" y="137.2">1</text>
<text x="29.1" y="134.7">2</text>
<text x="33.7" y="132.2">+5A</text>
<text x="48.4" y="134.7">1</text>
<text x="48.4" y="137.2">2</text>
<text x="53.2" y="132.2">U13</text>
<text x="54.7" y="136">EN</text>
<text x="59.8" y="136">OUT</text>
<text x="69.7" y="134.7">4</text>
<text x="69.7" y="137.2">5</text>
<text x="91.2" y="134.7">+3.3V_IN</text>
<text x="115.5" y="133.4">3</text>
<text x="115.5" y="136">5</text>
<text x="119" y="133.4">4</text>
<text x="119" y="136">6</text>
<text x="137.3" y="136">+2.5V</text>
<text x="164.6" y="132.2">JP8</text>
<text x="176.1" y="134.7">1</text>
<text x="176.1" y="137.2">2</text>
<text x="188.7" y="134.5">10uF</text>
<text x="189" y="132.5">C125</text>
<text x="216.3" y="135.5">10k</text>
<text x="225.9" y="133.4">+13</text>
<text x="17.7" y="142.3">+5 A</text>
<text x="37" y="138.3">C110</text>
<text x="37" y="140.8">10uF</text>
<text x="48.4" y="139.8">3</text>
<text x="54.7" y="138.5">IN</text>
<text x="54.7" y="141.1">GND</text>
<text x="60.3" y="138.5">ADJ</text>
<text x="74.2" y="138.3">R50</text>
<text x="74.2" y="140.8">1.6k</text>
<text x="82.6" y="138.3">C112</text>
<text x="82.6" y="140.8">10uF</text>
<text x="90.2" y="138.3">C92</text>
<text x="90.4" y="140.5">0.01uF1k</text>
<text x="97" y="138.3">R30</text>
<text x="114" y="142.3">DAC A</text>
<text x="115.5" y="138.5">7</text>
<text x="119" y="138.5">8</text>
<text x="127.9" y="138.5">L7</text>
<text x="133" y="141.1">TP8</text>
<text x="176.1" y="139.8">3</text>
<text x="190.2" y="140.3">L9</text>
<text x="196.3" y="143.6">TP11</text>
<text x="200.6" y="138.5">-15</text>
<text x="224.2" y="138.3">D3</text>
<text x="224.2" y="140.8">13V</text>
<text x="27.3" y="147.4">AGND</text>
<text x="40" y="144.8">AGND</text>
<text x="53.2" y="144.8">29302</text>
<text x="74.2" y="145.8">R29</text>
<text x="74.2" y="148.4">1k</text>
<text x="164.6" y="144.8">AMP</text>
<text x="180.1" y="146.6">10uF</text>
<text x="180.3" y="144.8">C124</text>
<text x="184.4" y="147.4">AGND</text>
<text x="219.9" y="144.8">AGND</text>
<text x="53.2" y="154.9">U14</text>
<text x="84.1" y="151.1">AGND</text>
<text x="37" y="161">C111</text>
<text x="48.4" y="157.5">1</text>
<text x="48.4" y="160">2</text>
<text x="54.7" y="158.7">EN</text>
<text x="54.7" y="161.2">IN</text>
<text x="59.8" y="158.7">OUT</text>
<text x="60.3" y="161.2">ADJ</text>
<text x="69.7" y="157.5">4</text>
<text x="69.7" y="160">5</text>
<text x="74.2" y="161">R31</text>
<text x="82.6" y="161">C113</text>
<text x="90.2" y="161">C93</text>
<text x="91.2" y="157.5">+2.5V_IN</text>
<text x="97" y="161">R33</text>
<text x="37" y="163.5">10uF</text>
<text x="40" y="167.6">AGND</text>
<text x="48.4" y="162.5">3</text>
<text x="53.2" y="167.6">29302</text>
<text x="54.7" y="163.8">GND</text>
<text x="74.2" y="163.5">1k</text>
<text x="82.6" y="163.5">10uF</text>
<text x="90.4" y="163.3">0.01uF1k</text>
<text x="74.2" y="168.6">R32</text>
<text x="74.2" y="171.1">1k</text>
<text x="84.1" y="173.9">AGND</text>
<text x="5.6" y="178.7">A</text>
<text x="262.4" y="178.7">A</text>
<text x="174.5" y="180.2">Title</text>
<text x="174.5" y="187.8">Size</text>
<text x="175.8" y="191.6">B</text>
<text x="187.2" y="187.8">Number</text>
<text x="237.9" y="187.8">Revision</text>
<text x="174.5" y="195.4">Date:</text>
<text x="174.5" y="197.9">File:</text>
<text x="185.9" y="197.9">E:\engineering jobs\..\DAC_CARD_5OF5.sch</text>
<text x="185.9" y="195.4">7-Feb-2011</text>
<text x="225.2" y="197.9">Drawn By:</text>
<text x="225.2" y="195.4">Sheet</text>
<text x="232.3" y="195.4">of</text>
<text x="37" y="200.4">1</text>
<text x="101.8" y="200.4">2</text>
<text x="166.7" y="200.4">3</text>
<text x="231.5" y="200.4">4</text>
</g>
</svg>
